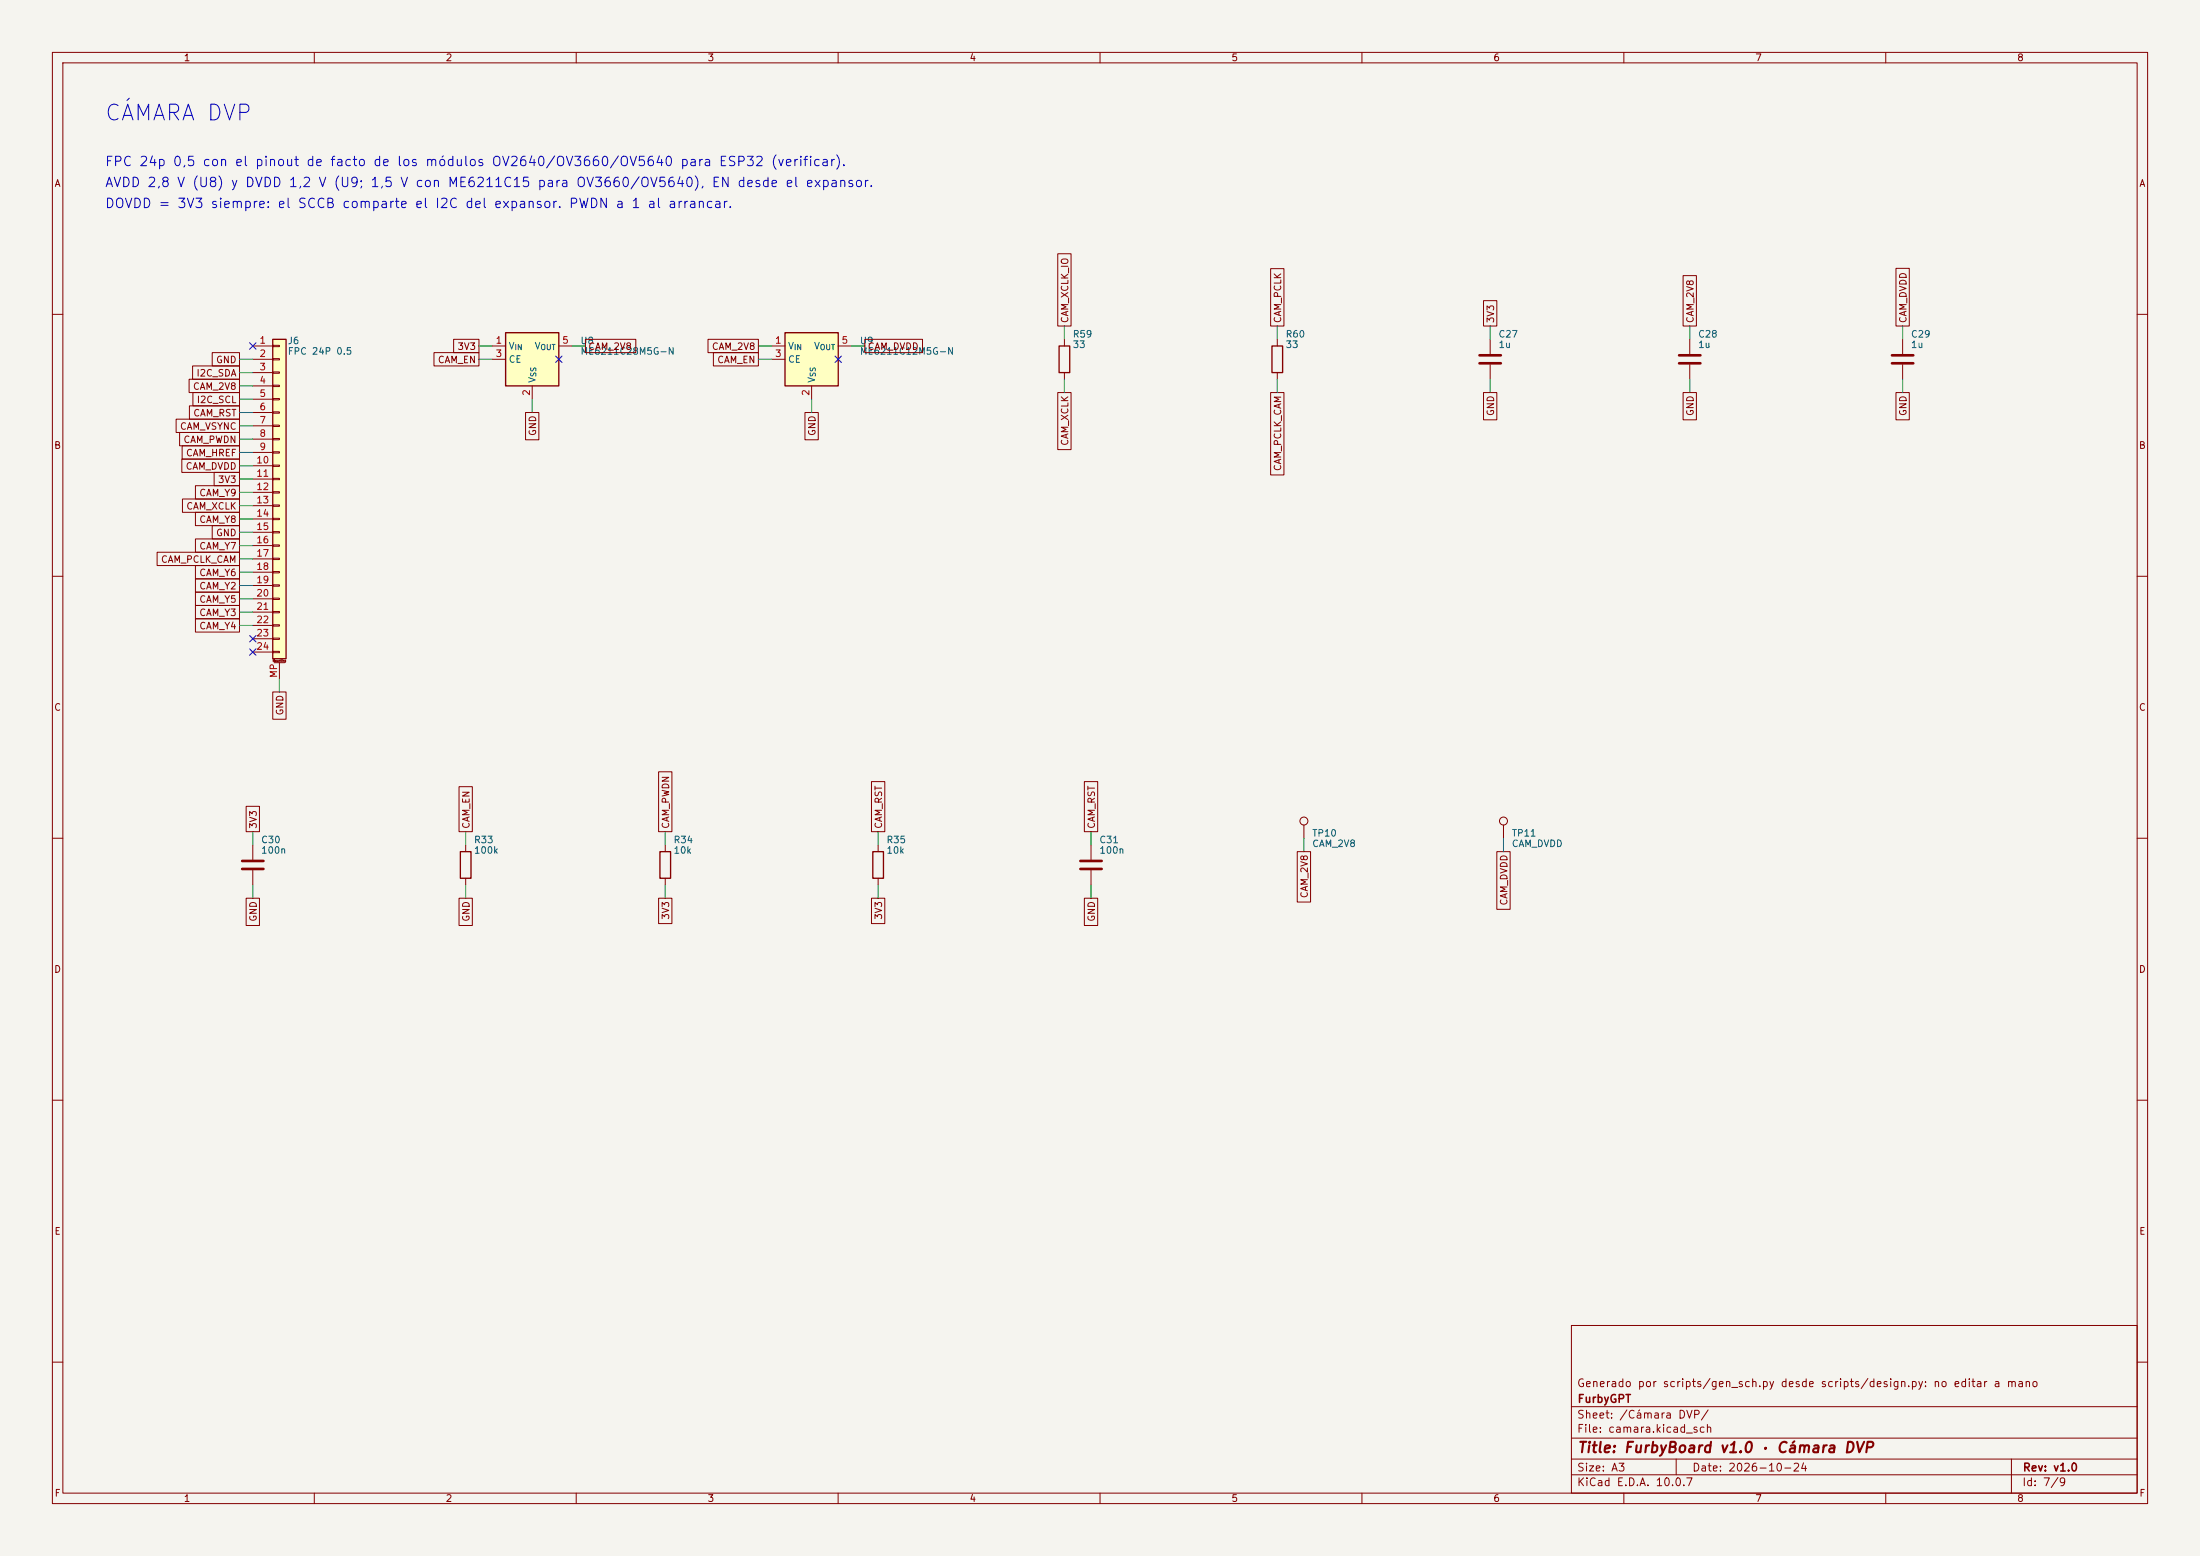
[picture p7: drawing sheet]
<svg xmlns="http://www.w3.org/2000/svg" width="420mm" height="297mm" viewBox="0 0 420 297" stroke-linecap="round" stroke-linejoin="round" font-family="sans-serif">
<path d="M0 0h420v297h-420z" fill="#f5f4ef" stroke="#f5f4ef" stroke-width=".19"/>
<g fill="none" stroke="#840000" stroke-width=".19">
<path d="M10 10h400v277h-400zM12 12h396v273h-396zM60 10v2M110 10v2M160 10v2M210 10v2M260 10v2M310 10v2M360 10v2M10 60h2M408 60h2M10 110h2"/>
<path d="M408 110h2M10 160h2M408 160h2M10 210h2M408 210h2M300 253h108v32h-108zM10 260h2M300 278.5h108M300 274.5h108M300 268.5h108M320 278.5v3M384 278.5v6.5"/>
<path d="M408 260h2M60 285v2M110 285v2M160 285v2M210 285v2M260 285v2M300 281.5h108M310 285v2M360 285v2"/>
</g>
<path d="M149.9 63.5h10.1v10.2h-10.1z" fill="#ffffc2"/>
<path d="M149.9 63.5h10.1v10.2h-10.1zM87.9 162.6h2v5h-2z" fill="none" stroke="#840000" stroke-width=".25"/>
<path d="M147.3 66h2.6M147.3 68.6h2.6M154.9 73.7v2.5M160 66h2.6M48.3 161.3v2.8M48.3 166.1v2.8M88.9 161.3v1.3M88.9 167.6v1.3" fill="none" stroke="#840000" stroke-width=".19"/>
<path d="M46.2 164.3h4.1M46.2 165.9h4.1" fill="none" stroke="#840000" stroke-width=".51"/>
<path d="M52.1 64.8h2.5v60.9h-2.5z" fill="#ffffc2"/>
<path d="M52.1 64.8h2.5v60.9h-2.5zM202.2 66h2v5.1h-2zM242.8 66h2.1v5.1h-2.1zM126 162.6h2v5h-2zM166.6 162.6h2.1v5h-2.1z" fill="none" stroke="#840000" stroke-width=".25"/>
<g fill="none" stroke="#840000" stroke-width=".19">
<path d="M48.3 66h3.8M48.3 68.6h3.8M48.3 71.1h3.8M48.3 73.7h3.8M48.3 76.2h3.8M48.3 78.7h3.8M52.1 65.9h1.2v.3h-1.2zM52.1 68.5h1.2v.2h-1.2zM52.1 71h1.2v.2h-1.2zM52.1 73.5h1.2v.3h-1.2zM52.1 76.1h1.2v.2h-1.2zM52.1 78.6h1.2v.3h-1.2z"/>
<path d="M203.2 64.8v1.2M203.2 71.1v1.3M243.8 64.8v1.2M243.8 71.1v1.3M284.5 64.8v2.8M284.5 69.6v2.8M322.6 64.8v2.8M322.6 69.6v2.8M363.2 64.8v2.8M363.2 69.6v2.8M48.3 81.3h3.8M48.3 83.8h3.8"/>
<path d="M48.3 86.4h3.8M48.3 88.9h3.8M48.3 91.4h3.8M48.3 94h3.8M48.3 96.5h3.8M48.3 99.1h3.8M52.1 81.2h1.2v.2h-1.2zM52.1 83.7h1.2v.2h-1.2zM52.1 86.2h1.2v.3h-1.2zM52.1 88.8h1.2v.2h-1.2zM52.1 91.3h1.2v.3h-1.2zM52.1 93.9h1.2v.2h-1.2z"/>
<path d="M52.1 96.4h1.2v.2h-1.2zM52.1 98.9h1.2v.3h-1.2zM48.3 101.6h3.8M48.3 104.1h3.8M48.3 106.7h3.8M48.3 109.2h3.8M48.3 111.8h3.8M48.3 114.3h3.8M48.3 116.8h3.8M48.3 119.4h3.8M52.1 101.5h1.2v.2h-1.2zM52.1 104h1.2v.3h-1.2z"/>
<path d="M52.1 106.6h1.2v.2h-1.2zM52.1 109.1h1.2v.2h-1.2zM52.1 111.6h1.2v.3h-1.2zM52.1 114.2h1.2v.2h-1.2zM52.1 116.7h1.2v.3h-1.2zM52.1 119.3h1.2v.2h-1.2zM48.3 121.9h3.8M48.3 124.5h3.8M52.1 121.8h1.2v.2h-1.2zM52.1 124.3h1.2v.3h-1.2zM52.3 126.5h2.1M53.3 126.5v3"/>
<path d="M248.9 157.5v2.5M287 157.5v2.5M127 161.3v1.3M127 167.6v1.3M167.6 161.3v1.3M167.6 167.6v1.3M208.3 161.3v2.8M208.3 166.1v2.8"/>
<circle cx="248.9" cy="156.7" r=".76"/>
<circle cx="287" cy="156.7" r=".76"/>
</g>
<path d="M282.4 67.8h4.1M282.4 69.3h4.1M320.5 67.8h4.1M320.5 69.3h4.1M361.2 67.8h4.1M361.2 69.3h4.1M206.2 164.3h4.1M206.2 165.9h4.1" fill="none" stroke="#840000" stroke-width=".51"/>
<path d="M96.5 63.5h10.2v10.2h-10.2z" fill="#ffffc2"/>
<path d="M96.5 63.5h10.2v10.2h-10.2z" fill="none" stroke="#840000" stroke-width=".25"/>
<g fill="none" stroke="#840000" stroke-width=".19">
<path d="M201.9 48.4h2.6v13.8h-2.6zM242.6 51.3h2.5v10.9h-2.5zM283.2 57.4h2.6v4.8h-2.6zM321.3 52.6h2.6v9.6h-2.6zM361.9 51.2h2.6v11h-2.6zM36.1 72.4h9.6v2.5h-9.6zM36.2 77.5h9.5v2.5h-9.5zM36.8 69.8h8.9v2.6h-8.9zM36.8 74.9h8.9v2.6h-8.9zM40.5 67.3h5.2v2.6h-5.2zM82.8 67.3h8.6v2.6h-8.6zM86.6 64.8h4.8v2.5h-4.8z"/>
<path d="M94 66h2.5M94 68.6h2.5M100.3 78.7h2.6v5.2h-2.6zM101.6 73.7v2.5M106.7 66h2.5M111.8 64.8h9.6v2.5h-9.6zM135.2 64.8h9.6v2.5h-9.6zM136.2 67.3h8.6v2.6h-8.6zM153.7 78.7h2.5v5.2h-2.5zM165.1 64.8h11v2.5h-11zM201.9 74.9h2.6v10.9h-2.6zM242.6 74.9h2.5v15.8h-2.5z"/>
<path d="M283.2 74.9h2.6v5.2h-2.6zM321.3 74.9h2.6v5.2h-2.6zM361.9 74.9h2.6v5.2h-2.6zM33.6 80h12.1v2.6h-12.1zM34.3 82.5h11.4v2.6h-11.4zM34.7 87.6h11v2.6h-11zM34.8 85.1h10.9v2.5h-10.9zM34.8 95.2h10.9v2.6h-10.9zM37.3 97.8h8.4v2.5h-8.4zM37.3 92.7h8.4v2.6h-8.4zM40.9 90.2h4.8v2.5h-4.8zM30 105.4h15.7v2.6h-15.7z"/>
<path d="M37.3 110.5h8.4v2.5h-8.4zM37.3 107.9h8.4v2.6h-8.4zM37.3 102.9h8.4v2.5h-8.4zM37.3 115.6h8.4v2.5h-8.4zM37.3 118.1h8.4v2.6h-8.4zM37.3 113h8.4v2.6h-8.4zM40.5 100.3h5.2v2.6h-5.2zM52.1 132.1h2.5v5.2h-2.5zM47 153.9h2.5v4.9h-2.5zM87.6 150.2h2.6v8.6h-2.6zM125.7 147.3h2.6v11.5h-2.6zM166.4 149.2h2.5v9.6h-2.5z"/>
<path d="M207 149.2h2.6v9.6h-2.6zM47 171.5h2.5v5.2h-2.5zM87.6 171.5h2.6v5.2h-2.6zM125.7 171.5h2.6v4.8h-2.6zM166.4 171.5h2.5v4.8h-2.5zM207 171.5h2.6v5.2h-2.6zM247.6 162.6h2.6v9.6h-2.6zM285.7 162.6h2.6v11h-2.6z"/>
</g>
<g fill="none" stroke="#009600" stroke-width=".19">
<path d="M45.7 71.1h2.6M45.7 68.6h2.6M45.7 76.2h2.6M45.7 78.7h2.6M45.7 73.7h2.6M91.4 68.6h2.6M91.4 66h2.6M101.6 76.2v2.5M109.2 66h2.6M144.8 68.6h2.5M144.8 66h2.5M154.9 76.2v2.5"/>
<path d="M162.6 66h2.5M203.2 62.2v2.6M203.2 72.4v2.5M243.8 62.2v2.6M243.8 72.4v2.5M284.5 62.2v2.6M284.5 72.4v2.5M322.6 62.2v2.6M322.6 72.4v2.5M363.2 62.2v2.6M363.2 72.4v2.5M45.7 83.8h2.6"/>
<path d="M45.7 86.4h2.6M45.7 81.3h2.6M45.7 99.1h2.6M45.7 91.4h2.6M45.7 94h2.6M45.7 96.5h2.6M45.7 88.9h2.6M45.7 111.8h2.6M45.7 114.3h2.6M45.7 119.4h2.6M45.7 116.8h2.6M45.7 101.6h2.6"/>
<path d="M45.7 109.2h2.6M45.7 106.7h2.6M45.7 104.1h2.6M53.3 129.5v2.6M48.3 158.8v2.5M88.9 158.8v2.5M127 158.8v2.5M167.6 158.8v2.5M208.3 158.8v2.5M48.3 168.9v2.6M88.9 168.9v2.6M127 168.9v2.6"/>
<path d="M167.6 168.9v2.6M208.3 168.9v2.6M248.9 160v2.6M287 160v2.6"/>
</g>
<path d="M47.7 65.4l1.2 1.2M48.9 65.4l-1.2 1.2M106.1 68l1.2 1.2M107.3 68l-1.2 1.2M159.4 68l1.2 1.2M160.6 68l-1.2 1.2M47.7 123.9l1.2 1.2M47.7 121.3l1.2 1.2M48.9 123.9l-1.2 1.2M48.9 121.3l-1.2 1.2" fill="none" stroke="#000084" stroke-width=".19"/>
<text font-size="3" fill="#0000c2" x="19.8" y="23.8">CÁMARA DVP</text>
<text font-size="2" fill="#840000" x="301" y="277.8">Title: FurbyBoard v1.0 · Cámara DVP</text>
<g font-size="1.8" fill="#0000c2">
<text x="19.9" y="32.2">FPC 24p 0,5 con el pinout de facto de los módulos OV2640/OV3660/OV5640 para ESP32 (verificar).</text>
<text x="19.9" y="36.2">AVDD 2,8 V (U8) y DVDD 1,2 V (U9; 1,5 V con ME6211C15 para OV3660/OV5640), EN desde el expansor.</text>
<text x="19.9" y="40.2">DOVDD = 3V3 siempre: el SCCB comparte el I2C del expansor. PWDN a 1 al arrancar.</text>
</g>
<g font-size="1.5" fill="#840000">
<text x="300.9" y="265.1">Generado por scripts/gen_sch.py desde scripts/design.py: no editar a mano</text>
<text x="301" y="268.1">FurbyGPT</text>
<text x="300.9" y="273.8">File: camara.kicad_sch</text>
<text x="300.9" y="271.1">Sheet: /Cámara DVP/</text>
<text x="300.9" y="281.2">Size: A3</text>
<text x="322.9" y="281.2">Date: 2026-10-24</text>
<text x="386" y="281.2">Rev: v1.0</text>
<text x="300.9" y="284">KiCad E.D.A. 10.0.7</text>
<text x="385.9" y="284">Id: 7/9</text>
</g>
<g font-size="1.3" fill="#840000">
<text x="35" y="12">1</text>
<text x="85" y="12">2</text>
<text x="135" y="12">3</text>
<text x="185" y="12">4</text>
<text x="235" y="12">5</text>
<text x="285" y="12">6</text>
<text x="335" y="12">7</text>
<text x="385" y="12">8</text>
<text x="10.3" y="36">A</text>
<text x="408.3" y="36">A</text>
<text x="204.3" y="61.8" transform="rotate(-90 204.3 61.8)">CAM_XCLK_IO</text>
<text x="244.9" y="61.8" transform="rotate(-90 244.9 61.8)">CAM_PCLK</text>
<text x="285.5" y="61.8" transform="rotate(-90 285.5 61.8)">3V3</text>
<text x="323.6" y="61.8" transform="rotate(-90 323.6 61.8)">CAM_2V8</text>
<text x="364.3" y="61.8" transform="rotate(-90 364.3 61.8)">CAM_DVDD</text>
<text x="41.1" y="69.6">GND</text>
<text x="83.5" y="69.6">CAM_EN</text>
<text x="87.2" y="67.1">3V3</text>
<text x="112.2" y="67.1">CAM_2V8</text>
<text x="135.8" y="67.1">CAM_2V8</text>
<text x="136.8" y="69.6">CAM_EN</text>
<text x="165.5" y="67.1">CAM_DVDD</text>
<text x="36.7" y="74.7">CAM_2V8</text>
<text x="37.4" y="72.2">I2C_SDA</text>
<text x="37.5" y="77.3">I2C_SCL</text>
<text x="34.3" y="82.3">CAM_VSYNC</text>
<text x="36.8" y="79.8">CAM_RST</text>
<text x="102.7" y="83.3" transform="rotate(-90 102.7 83.3)">GND</text>
<text x="156" y="83.3" transform="rotate(-90 156 83.3)">GND</text>
<text x="285.5" y="79.5" transform="rotate(-90 285.5 79.5)">GND</text>
<text x="323.6" y="79.5" transform="rotate(-90 323.6 79.5)">GND</text>
<text x="364.3" y="79.5" transform="rotate(-90 364.3 79.5)">GND</text>
<text x="10.2" y="86">B</text>
<text x="34.9" y="84.9">CAM_PWDN</text>
<text x="35.3" y="90">CAM_DVDD</text>
<text x="35.4" y="87.4">CAM_HREF</text>
<text x="204.3" y="85.2" transform="rotate(-90 204.3 85.2)">CAM_XCLK</text>
<text x="408.2" y="86">B</text>
<text x="37.9" y="95">CAM_Y9</text>
<text x="41.5" y="92.5">3V3</text>
<text x="244.9" y="90" transform="rotate(-90 244.9 90)">CAM_PCLK_CAM</text>
<text x="35.5" y="97.6">CAM_XCLK</text>
<text x="37.9" y="100.1">CAM_Y8</text>
<text x="30.6" y="107.7">CAM_PCLK_CAM</text>
<text x="37.9" y="105.2">CAM_Y7</text>
<text x="41.1" y="102.7">GND</text>
<text x="37.9" y="112.8">CAM_Y2</text>
<text x="37.9" y="110.3">CAM_Y6</text>
<text x="37.9" y="117.9">CAM_Y3</text>
<text x="37.9" y="115.4">CAM_Y5</text>
<text x="37.9" y="120.4">CAM_Y4</text>
<text x="10.2" y="136">C</text>
<text x="54.4" y="136.7" transform="rotate(-90 54.4 136.7)">GND</text>
<text x="408.2" y="136">C</text>
<text x="49.3" y="158.3" transform="rotate(-90 49.3 158.3)">3V3</text>
<text x="90" y="158.3" transform="rotate(-90 90 158.3)">CAM_EN</text>
<text x="128.1" y="158.3" transform="rotate(-90 128.1 158.3)">CAM_PWDN</text>
<text x="168.7" y="158.3" transform="rotate(-90 168.7 158.3)">CAM_RST</text>
<text x="209.3" y="158.3" transform="rotate(-90 209.3 158.3)">CAM_RST</text>
<text x="250" y="171.5" transform="rotate(-90 250 171.5)">CAM_2V8</text>
<text x="288.1" y="172.9" transform="rotate(-90 288.1 172.9)">CAM_DVDD</text>
<text x="49.3" y="176" transform="rotate(-90 49.3 176)">GND</text>
<text x="90" y="176" transform="rotate(-90 90 176)">GND</text>
<text x="128.1" y="175.7" transform="rotate(-90 128.1 175.7)">3V3</text>
<text x="168.7" y="175.7" transform="rotate(-90 168.7 175.7)">3V3</text>
<text x="209.3" y="176" transform="rotate(-90 209.3 176)">GND</text>
<text x="10.2" y="186">D</text>
<text x="408.2" y="186">D</text>
<text x="10.3" y="236">E</text>
<text x="408.3" y="236">E</text>
<text x="10.3" y="286">F</text>
<text x="35" y="287">1</text>
<text x="85" y="287">2</text>
<text x="135" y="287">3</text>
<text x="185" y="287">4</text>
<text x="235" y="287">5</text>
<text x="285" y="287">6</text>
<text x="335" y="287">7</text>
<text x="385" y="287">8</text>
<text x="408.3" y="286">F</text>
</g>
<g font-size="1.3" fill="#a90000">
<text x="49.4" y="65.9">1</text>
<text x="94.5" y="65.9">1</text>
<text x="107.2" y="65.9">5</text>
<text x="147.9" y="65.9">1</text>
<text x="160.6" y="65.9">5</text>
<text x="49.4" y="68.4">2</text>
<text x="49.4" y="71">3</text>
<text x="94.5" y="68.4">3</text>
<text x="147.9" y="68.4">3</text>
<text x="49.4" y="73.5">4</text>
<text x="49.4" y="76.1">5</text>
<text x="101.5" y="75.7" transform="rotate(-90 101.5 75.7)">2</text>
<text x="154.8" y="75.7" transform="rotate(-90 154.8 75.7)">2</text>
<text x="49.4" y="78.6">6</text>
<text x="49.4" y="81.1">7</text>
<text x="49.4" y="83.7">8</text>
<text x="48.8" y="88.8">10</text>
<text x="49.4" y="86.2">9</text>
<text x="48.8" y="91.3">11</text>
<text x="48.8" y="93.8">12</text>
<text x="48.8" y="96.4">13</text>
<text x="48.8" y="98.9">14</text>
<text x="48.8" y="101.5">15</text>
<text x="48.8" y="104">16</text>
<text x="48.8" y="106.5">17</text>
<text x="48.8" y="109.1">18</text>
<text x="48.8" y="111.6">19</text>
<text x="48.8" y="114.2">20</text>
<text x="48.8" y="116.7">21</text>
<text x="48.8" y="119.2">22</text>
<text x="48.8" y="121.8">23</text>
<text x="48.8" y="124.3">24</text>
<text x="53.2" y="129.5" transform="rotate(-90 53.2 129.5)">MP</text>
</g>
<g font-size="1.3" fill="#006464">
<text x="204.7" y="64.7">R59</text>
<text x="245.3" y="64.7">R60</text>
<text x="286" y="64.7">C27</text>
<text x="324.1" y="64.7">C28</text>
<text x="364.7" y="64.7">C29</text>
<text x="54.8" y="66">J6</text>
<text x="54.8" y="68">FPC 24P 0.5</text>
<text x="97" y="67">V</text>
<text x="97" y="69.5">CE</text>
<text x="102" y="67">V</text>
<text x="110.7" y="66">U8</text>
<text x="110.7" y="68">ME6211C28M5G-N</text>
<text x="150.3" y="67">V</text>
<text x="150.3" y="69.5">CE</text>
<text x="155.3" y="67">V</text>
<text x="164" y="66">U9</text>
<text x="164" y="68">ME6211C12M5G-N</text>
<text x="204.7" y="66.7">33</text>
<text x="245.3" y="66.7">33</text>
<text x="286" y="66.7">1u</text>
<text x="324.1" y="66.7">1u</text>
<text x="364.7" y="66.7">1u</text>
<text x="102.6" y="73.2" transform="rotate(-90 102.6 73.2)">V</text>
<text x="155.9" y="73.2" transform="rotate(-90 155.9 73.2)">V</text>
<text x="49.7" y="161.3">C30</text>
<text x="90.4" y="161.3">R33</text>
<text x="128.5" y="161.3">R34</text>
<text x="169.1" y="161.3">R35</text>
<text x="209.8" y="161.3">C31</text>
<text x="250.4" y="160">TP10</text>
<text x="250.4" y="162">CAM_2V8</text>
<text x="288.5" y="160">TP11</text>
<text x="288.5" y="162">CAM_DVDD</text>
<text x="49.7" y="163.3">100n</text>
<text x="90.4" y="163.3">100k</text>
<text x="128.5" y="163.3">10k</text>
<text x="169.1" y="163.3">10k</text>
<text x="209.8" y="163.3">100n</text>
</g>
<g font-size="1" fill="#006464">
<text x="98.1" y="67.1">IN</text>
<text x="103.1" y="67.1">OUT</text>
<text x="151.5" y="67.1">IN</text>
<text x="156.4" y="67.1">OUT</text>
<text x="102.6" y="72.1" transform="rotate(-90 102.6 72.1)">SS</text>
<text x="156" y="72.1" transform="rotate(-90 156 72.1)">SS</text>
</g>
<text font-size=".4" fill="#840000" x="52" y="126.4">Mounting</text>
</svg>
